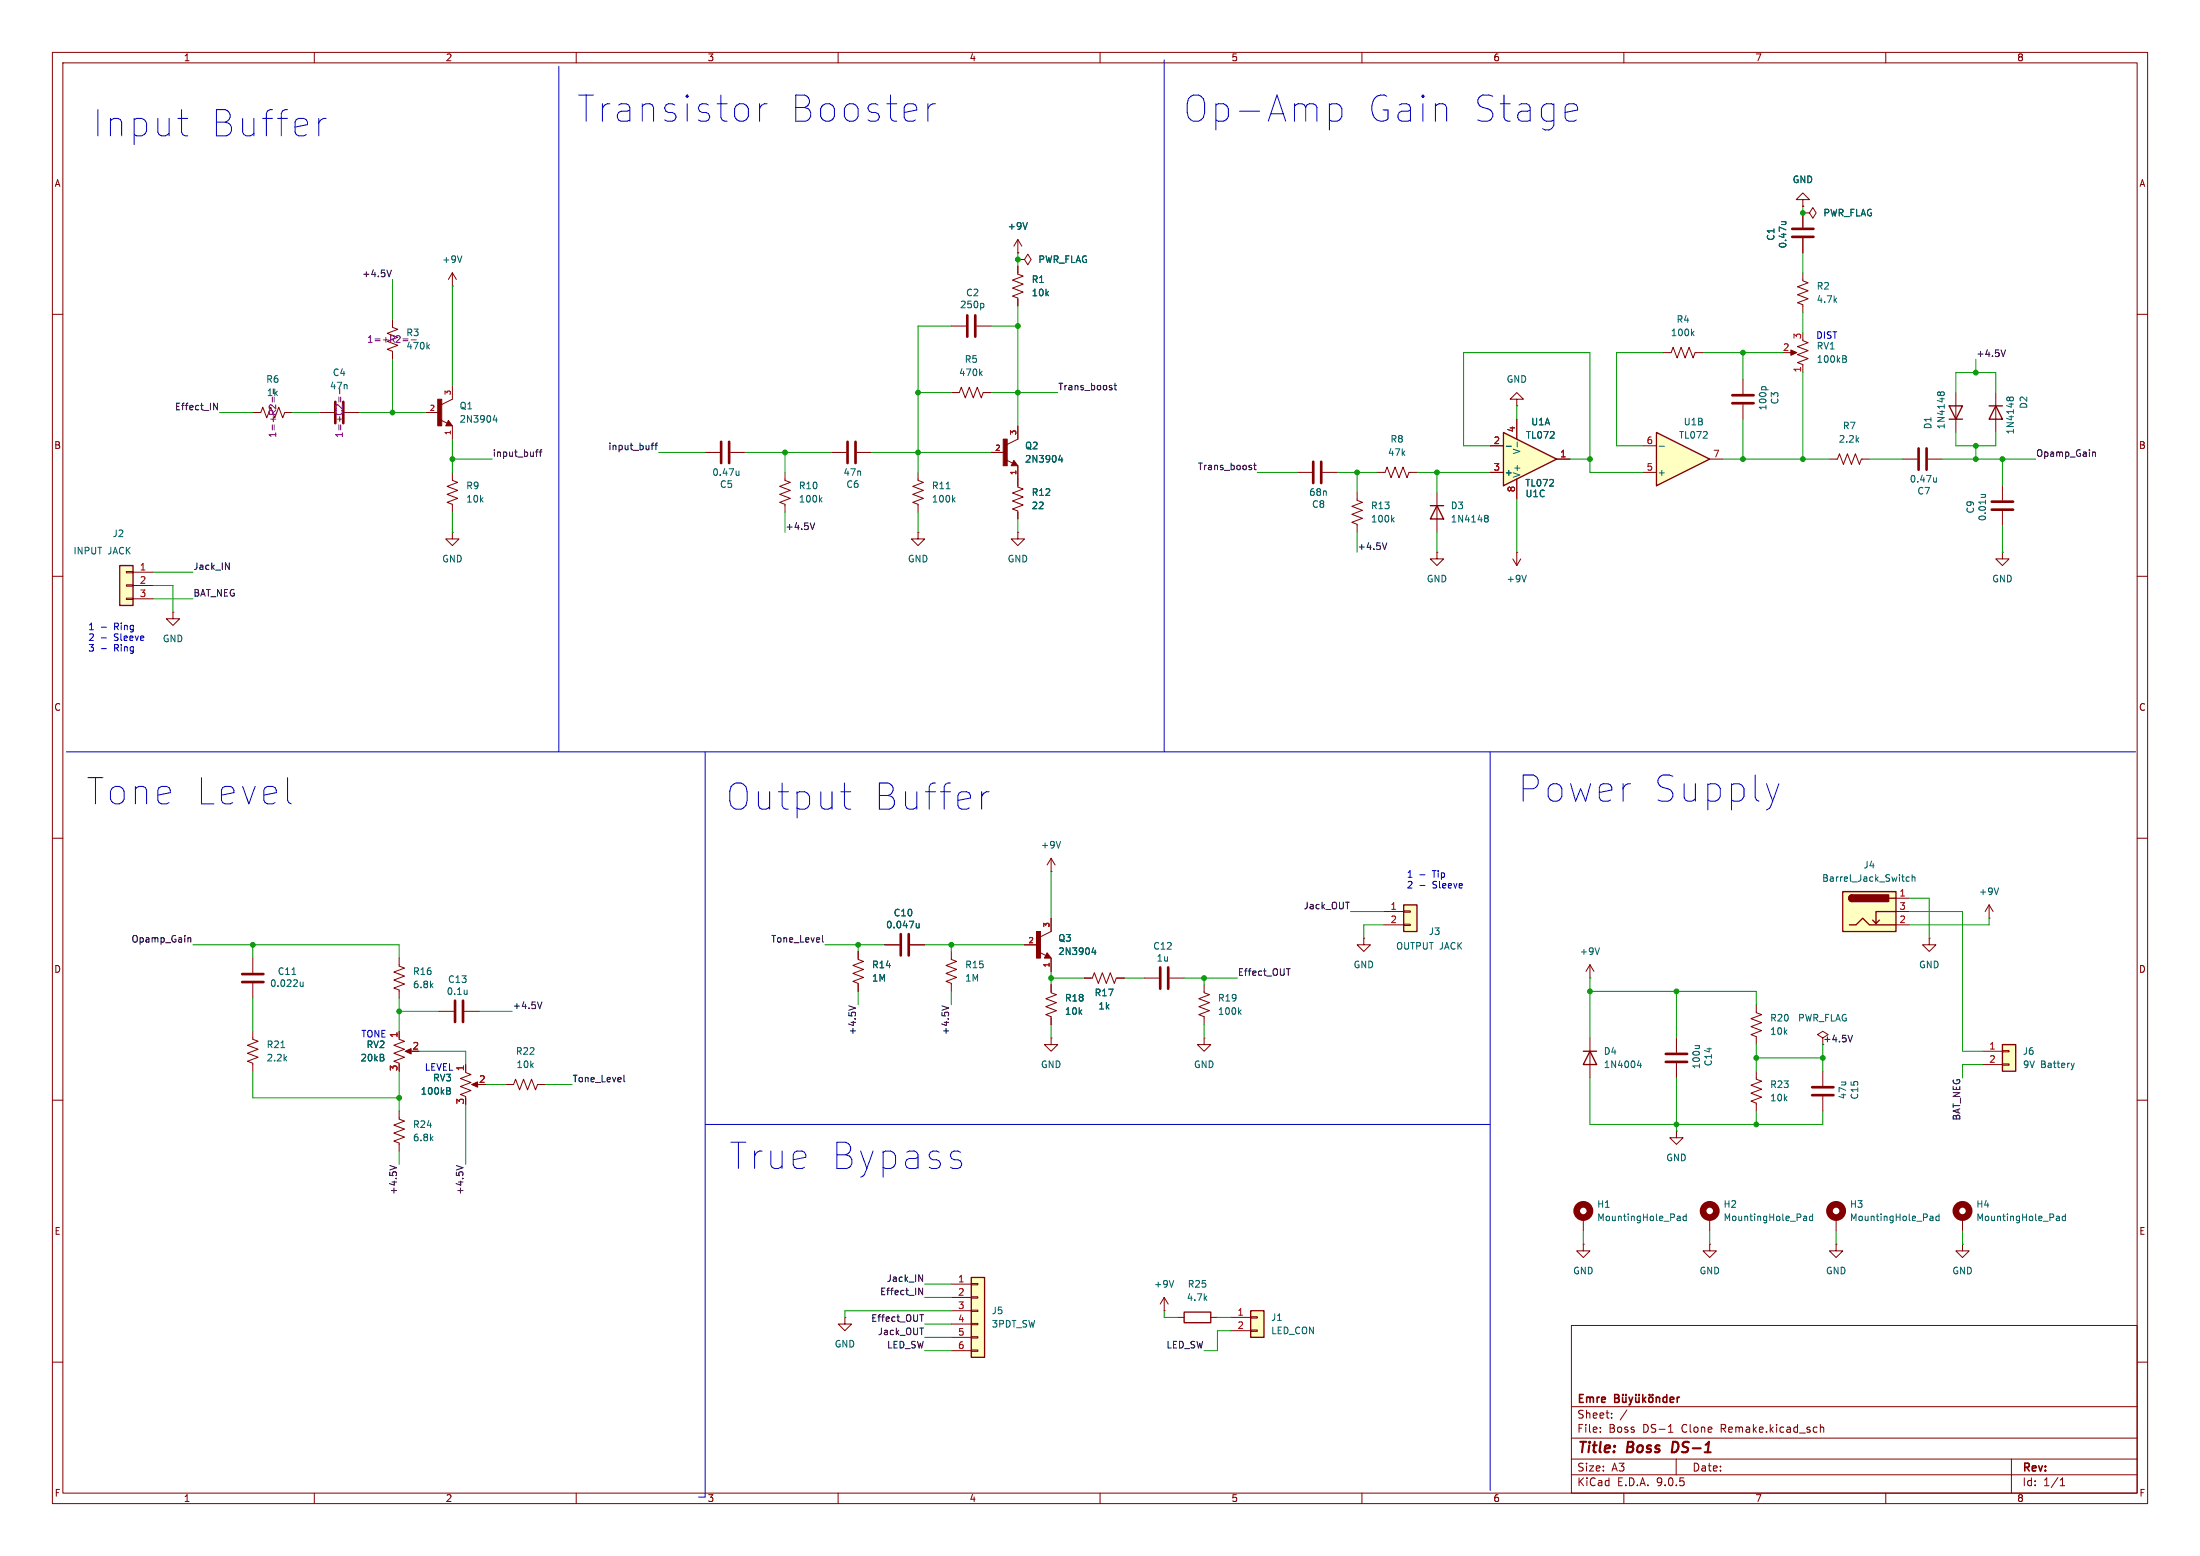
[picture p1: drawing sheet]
<svg xmlns="http://www.w3.org/2000/svg" width="420mm" height="297mm" viewBox="0 0 420 297" stroke-linecap="round" stroke-linejoin="round" font-family="sans-serif">
<g fill="none" stroke="#840000" stroke-width=".19">
<path d="M10 10h400v277h-400zM12 12h396v273h-396zM60 10v2M110 10v2M160 10v2M210 10v2M260 10v2M310 10v2M360 10v2M344.2 38.1h1.2l-1.2-1.3-1.3 1.3h1.3v1.3M344.2 39.4h.1M344.2 40.6h1.2l.7-1 .6 1-.6 1.1-.7-1.1"/>
<path d="M344.2 40.6h.1M10 60h2M181.6 62.2h2.8M186.4 62.2h2.8M373.4 74.9v7.7M381 74.9v7.7M408 60h2M363.2 87.6h2.8M368 87.6h2.8M382.3 92.7v2.8M382.3 97.5v2.8M10 110h2"/>
<path d="M408 110h2M10 160h2M408 160h2M10 210h2M408 210h2M300 253h108v32h-108zM10 260h2M300 278.5h108M300 274.5h108M300 268.5h108M305.5 273.2v.2M305.5 272.5v.1"/>
<path d="M307.7 270.5v.2M307.7 269.8v.1M310.6 269.1l-1.3 1.9M318.5 273.4h.9M318.7 272.2l.2-.3v1.5M320 278.5v3M347.5 271.9v1.5M347.5 272.5l.2-.1 .4 .1 .1 .9M384 278.5v6.5M408 260h2M60 285v2M110 285v2"/>
<path d="M160 285v2M210 285v2M260 285v2M300 281.5h108M310 285v2M360 285v2M393.3 283.6h.9M393.3 282.5l.4-.4v1.5"/>
</g>
<path d="M319.4 275.2l-.3 2h.5" fill="none" stroke="#840000" stroke-width=".4"/>
<g fill="none" stroke="#840000" stroke-width=".3">
<path d="M308.3 266.2h.5l.2 .1v.3l-.2 .3a.4 .4 0 0 1 .3 .4 .4 .4 0 0 1-.3 .4h-.5zM308.3 266.9h.5M309.8 266.7v.9l.4 .1 .2-.2M309.8 266.2v.1M310.4 266.2v.1M310.4 266.7v1M311 266.7l.3 1M311.3 267.7l-.3 .5M311.7 266.7l-.4 1M312.3 266.7v.9l.4 .1 .2-.2M312.3 266.2v.1M312.9 266.2v.1"/>
<path d="M312.9 266.7v1M313.6 266.2v1.5M313.8 267.1l.4 .6M314.2 266.7l-.6 .6M314.8 266.8l.2-.1 .5 .1v.6l-.1 .2-.4 .1-.2-.2zM314.9 266.2v.1M315.5 266.2v.1M316.2 266.8l.2-.1 .4 .1v.9M316.2 266.7v1M318.2 266.8l-.4-.1-.3 .3 .1 .6h.6M318.2 266.2v1.5M318.8 267.2l.7-.2v-.2l-.5-.1-.2 .2 .1 .7h.6"/>
<path d="M320.2 266.7v1M320.6 266.7l-.3 .1-.1 .2"/>
</g>
<path d="M184.7 60.2v4.1M186.2 60.2v4.1M366.3 85.6v4.1M367.8 85.6v4.1M380.2 95.8h4.1M380.2 97.3h4.1" fill="none" stroke="#840000" stroke-width=".51"/>
<g fill="none" stroke="#006464" stroke-width=".19">
<path d="M187.6 57.9l.2 .2v.4l-.2 .2M370.4 75.3v.1M370.4 75l-.2-.2-.2 .1-.1 .1 .1 .4M370.4 75l.3-.2 .3 .1 .2 .1-.1 .4M370.4 75v.3M370.4 75.3l.1 .1M383.6 76.3v.1M383.6 76l-.2-.2-.2 .1-.1 .1 .1 .4M383.6 76l.3-.2 .4 .1 .1 .1-.1 .4M383.6 76v.3M383.6 76.3l.1 .1M369.7 91.2v.8"/>
<path d="M369.7 91.9l-.4 .1M378.2 94.4h.8M378.9 94.4l.1 .3"/>
</g>
<path d="M372.1 77.5h2.5l-1.2 2.5zM379.7 77.5h2.6M381 77.5l1.3 2.5h-2.6zM372.1 80h2.5" fill="none" stroke="#840000" stroke-width=".25"/>
<path d="M351.8 170.2h10.1v7.6h-10.1z" fill="#ffffc2"/>
<path d="M351.8 170.2h10.1v7.6h-10.1zM353.1 176.5h1.2l1.3-1.2 1.3 1.2h5M353.6 170.8a.64 .64 0 0 0-.7 .7 .64 .64 0 0 0 .7 .6M358.8 175.6l-.7 .7M360.7 171.5h1.2M361.9 174h-3.8v2.3l-.6-.7M302.3 200.7h2.5M303.5 200.7l1.3 2.5h-2.5z" fill="none" stroke="#840000" stroke-width=".25"/>
<g fill="#840000" stroke="#840000" stroke-width=".25">
<path d="M353.1 171l.5-.2v1.3a.64 .64 0 0 1-.6-.4 .64 .64 0 0 1 .1-.7z"/>
<path d="M353.6 170.8h7v1.3h-7z"/>
</g>
<g fill="none" stroke="#840000" stroke-width=".19">
<path d="M361.9 171.5h2.6M361.9 174h2.6M361.9 176.5h2.6M83.8 193h2.8M88.6 193h2.8M303.5 186.7h.1M303.5 184.2l-.7 1.2M303.5 184.2l.8 1.2M303.5 184.2v2.5M303.5 198.1v7.6M320 198.1v2.8M335.3 191.8v1.5l1 .4-2 .7 2 .8-2 .8 2 .7-2 .8 1 .4v1.5"/>
<path d="M88.9 204.7l1 .4-2 .8 2 .7-2 .8 2 .8-2 .7 1 .4v.3M88.9 203.2v1.3M90.4 207h1M320 215.9v1.3h1.3l-1.3 1.2-1.2-1.2h1.2M320 215.9h.1M320 202.9v2.8M335.3 204.5v1.5l1 .4-2 .7 2 .8-2 .8 2 .7-2 .8 1 .4v1.5M302.3 237.5v1.3h1.2l-1.2 1.2-1.3-1.2h1.3M302.3 237.5h.1M302.3 232.4v2.5M374.6 237.5v1.3h1.3l-1.3 1.2-1.2-1.2h1.2M374.6 237.5h.1"/>
</g>
<g fill="none" stroke="#006464" stroke-width=".19">
<path d="M364.5 167.4h-.4l-.2 .2 .1 .6h.5M365 167.5l.2-.1h.3l.1 .8M365 166.9v1.3M89.2 189v.8M89.2 189.7h-.1M305.3 180.9l-.4 1.3M323.6 199.6h.8M324.3 199.6l.1 .2M85.7 207.6l.2 .2-.2 .4 .3 .2-.1 .3-.1 .2M312.9 202.4l-.3 1h.8M313.2 202.9v.9M320.3 232.1l.5 .2v.7"/>
<path d="M320.8 232.9l-.5 .1M320.8 232.4l-.5 .1M321.9 232.2l-.4-.1-.2 .3 .1 .5h.5M321.9 231.7v1.3"/>
</g>
<circle cx="302.3" cy="231.1" r="1.27" fill="none" stroke="#840000" stroke-width="1.3"/>
<path d="M86.9 191v4.1M88.4 191v4.1M318 202.7h4.1M318 201.2h4.1" fill="none" stroke="#840000" stroke-width=".51"/>
<path d="M90 207l1.2-.5v1z" fill="#840000" stroke="#840000" stroke-width=".19"/>
<path d="M382.3 199.4h2.5v5.1h-2.5z" fill="#ffffc2"/>
<path d="M382.3 199.4h2.5v5.1h-2.5z" fill="none" stroke="#840000" stroke-width=".25"/>
<g fill="none" stroke="#840000" stroke-width=".19">
<path d="M289.6 76.2h1.2l-1.2-1.3-1.3 1.3h1.3v1.3M289.6 77.5h.1M262.9 90.2h1.5l.4-1 .8 2 .7-2 .8 2 .7-2 .8 2 .4-1h1.5M289.6 80v3.8M289.6 91.4v3.9M368.3 179.1v1.2h1.3l-1.3 1.3-1.3-1.3h1.3M368.3 179.1h.1M379.7 175.3h.1M379.7 172.7l-.7 1.3M379.7 172.7l.8 1.3M379.7 172.7v2.6M48.3 196.9v1.5l1 .4-2.1 .7 2.1 .8-2.1 .7 2.1 .8-2.1 .8 1.1 .3v1.6"/>
<path d="M48.3 182.9v2.8M48.3 187.7v2.8M76.2 198.4l1 .4-2 .7 2 .8-2 .7 2 .8-2 .8 1 .3v.3M76.2 182.9v1.5l1 .4-2 .7 2 .8-2 .8 2 .7-2 .8 1 .4v1.5M76.2 196.9v1.2M348 198.1l1-.6-1-.6-1 .6 1 .6v1.3M76.2 212.1v1.5l1 .4-2 .8 2 .7-2 .8 2 .7-2 .8 1 .4v1.5M77.7 200.7h1M96.5 207h1.5l.4-1 .8 2 .7-2 .8 2 .8-2 .7 2 .4-1h1.5M348 204.5v2.8M348 209.3v2.8M378.5 200.7h3.8"/>
<path d="M378.5 203.2h3.8M382.3 200.5h1.2v.3h-1.2zM382.3 203.1h1.2v.2h-1.2zM326.4 237.5v1.3h1.3l-1.3 1.2-1.3-1.2h1.3M326.4 237.5h.1M326.4 232.4v2.5M350.5 237.5v1.3h1.3l-1.3 1.2-1.3-1.2h1.3M350.5 237.5h.1M350.5 232.4v2.5M374.6 232.4v2.5"/>
</g>
<g fill="none" stroke="#006464" stroke-width=".19">
<path d="M289.7 84.3v1M381.5 169.5l-.4 1.3M53.6 200h.8M55.7 186h.8M57.9 187.4v.9M57.9 188.2l-.2 .1-.3-.1M396 202.9l-.3 .9M344.5 232.1l.4 .2v.7M344.9 232.9l-.4 .1M344.9 232.4l-.4 .1M346 232.2l-.3-.1-.3 .3 .2 .5h.4M346 231.7v1.3"/>
<path d="M368.6 232.1l.4 .2v.7M369 232.9l-.4 .1M369 232.4l-.4 .1M370.2 232.2l-.4-.1-.2 .3 .1 .5h.5M370.2 231.7v1.3M392.7 232.1l.4 .2v.7M393.1 232.9l-.4 .1M393.1 232.4l-.4 .1M394.3 232.2l-.4-.1-.2 .3 .1 .5h.5M394.3 231.7v1.3"/>
</g>
<g fill="none" stroke="#840000" stroke-width="1.3">
<circle cx="326.4" cy="231.1" r="1.27"/>
<circle cx="350.5" cy="231.1" r="1.27"/>
<circle cx="374.7" cy="231.1" r="1.27"/>
</g>
<path d="M46.2 187.5h4.1M46.2 185.9h4.1M345.9 209h4.1M345.9 207.5h4.1" fill="none" stroke="#840000" stroke-width=".51"/>
<path d="M77.3 200.7l1.2-.5v1z" fill="#840000" stroke="#840000" stroke-width=".19"/>
<path d="M287 82.6l10.2 5-10.2 5.1z" fill="#ffffc2"/>
<path d="M287 82.6l10.2 5-10.2 5.1z" fill="none" stroke="#840000" stroke-width=".25"/>
<path d="M247.6 90.2h2.8M252.5 90.2h2.8M284.5 90.2h2.5M284.5 85.1h2.5M297.2 87.6h2.5" fill="none" stroke="#840000" stroke-width=".19"/>
<path d="M287.5 85.2h1" fill="none" stroke="#006464" stroke-width=".19"/>
<path d="M250.7 88.1v4.1M252.2 88.1v4.1" fill="none" stroke="#840000" stroke-width=".51"/>
<path d="M316.2 82.6l10.2 5-10.2 5.1z" fill="#ffffc2"/>
<path d="M273 96.5h2.6M274.3 96.5l1.3 2.6h-2.6zM316.2 82.6l10.2 5-10.2 5.1z" fill="none" stroke="#840000" stroke-width=".25"/>
<g fill="none" stroke="#840000" stroke-width=".19">
<path d="M86.4 54.6h.1M86.4 52.1v2.5M86.4 52.1l-.8 1.2M86.4 52.1l.7 1.2M74.9 65.5l1 .4-2 .8 1 .4v1.5M74.9 61v1.5l1 .4-2 .7 1 .4M81.3 78.7h2.5M86.4 73.7v2.5l-2.1 1M84.1 80.2l1.3 .6M86.4 90.2v1.5l1 .4-2.1 .7 2.1 .8-2.1 .8 2.1 .7-2.1 .8 1.1 .4v1.5M86.4 81.3v2.5M259.1 94v1.5l1 .4-2 .7 2 .8-2 .8 2 .7-2 .8 1 .4v1.5"/>
<path d="M274.3 94v7.6M313.7 90.2h2.5M313.7 85.1h2.5M326.4 87.6h2.5M33 116.8v1.3h1.3l-1.3 1.3-1.3-1.3h1.3M33 116.8h.1M86.4 101.6v1.3h1.2l-1.2 1.2-1.3-1.2h1.3M86.4 101.6h.1M274.3 105.4v1.3h1.3l-1.3 1.3-1.3-1.3h1.3M274.3 105.4h.1M288.8 106.7l.8 1.3M289.6 105.4h.1"/>
<path d="M289.6 105.4v2.6M290.3 106.7l-.7 1.3M200.7 166.4h.1M200.7 163.8v2.6M200.7 175.3v2.5l-2.1 1M200.7 163.8l-.8 1.3M200.7 163.8l.7 1.3M260.3 179.1v1.2h1.3l-1.3 1.3-1.2-1.3h1.2M260.3 179.1h.1M195.6 180.3h2.5M198.4 181.8l1.3 .6M200.7 198.1v1.3h1.2l-1.2 1.3-1.3-1.3h1.3"/>
<path d="M200.7 198.1h.1M200.7 188v1.5l1 .4-2.1 .7 2.1 .8-2.1 .8 2.1 .7-2.1 .8 1.1 .4v1.5M200.7 182.9v2.5M207 186.7h1.5l.4-1 .8 2 .7-2 .8 2 .8-2 .7 2 .4-1h1.5M218.4 186.7h2.8M223.3 186.7h2.8M229.9 188v1.5l1 .4-2 .7 2 .8-2 .8 2 .7-2 .8 1 .4v1.5M229.9 198.1v1.3h1.2l-1.2 1.3-1.3-1.3h1.3M229.9 198.1h.1"/>
</g>
<g fill="none" stroke="#006464" stroke-width=".19">
<path d="M88.2 48.8l-.4 1.3M81.6 66.1l.4 .5M82 65.8l-.5 .5M94.5 79.3l-.3 .9h.7M94.8 79.7v.9M265.8 99.2l.3 .4M266.1 98.8l-.4 .5M283.5 98.9h.1M283.5 98.4h.4l.1 .1 .1 .2-.2 .2M283.6 98.9h.3M283.6 98.9l-.1 .1M283.9 98.9l.2 .3-.1 .3-.1 .1h-.4"/>
<path d="M316.8 85.2h.9M291.4 109.8l-.4 1.3M202.5 160.6l-.4 1.3M208.8 180.9l-.3 .9h.7M209.1 181.3v.9M236.6 193.1l.3 .5M236.9 192.8l-.4 .5"/>
</g>
<g fill="#840000" stroke="#840000" stroke-width=".19">
<path d="M197.9 177.8h.7v5.1h-.7z"/>
<path d="M199.9 181.9l.8 1h-1.3z"/>
<path d="M83.6 76.2h.7v5.1h-.7z"/>
<path d="M85.6 80.3l.8 1h-1.3z"/>
</g>
<path d="M221.5 184.7v4M223 184.7v4" fill="none" stroke="#840000" stroke-width=".51"/>
<path d="M268 172.7h2.5v5.1h-2.5z" fill="#ffffc2"/>
<path d="M268 172.7h2.5v5.1h-2.5z" fill="none" stroke="#840000" stroke-width=".25"/>
<path d="M341.6 67.3h1M344.2 65l1 .4-2 .8 2 .7-2 .8 2 .8-2 .7 1 .4v1.5M349.2 87.6h1.6l.4-1 .7 2 .8-2 .7 2 .8-2 .8 2 .3-1h1.6M264.2 174h3.8M264.2 176.5h3.8M268 173.9h1.2v.2h-1.2zM268 176.4h1.2v.3h-1.2z" fill="none" stroke="#840000" stroke-width=".19"/>
<path d="M341.9 66.8l1.1 .5-1.1 .5z" fill="#840000" stroke="#840000" stroke-width=".19"/>
<path d="M352.2 67.9l.2 .2-.2 .4 .3 .2-.1 .3-.1 .2" fill="none" stroke="#006464" stroke-width=".19"/>
<path d="M22.9 108h2.5v7.6h-2.5z" fill="#ffffc2"/>
<path d="M22.9 108h2.5v7.6h-2.5z" fill="none" stroke="#840000" stroke-width=".25"/>
<g fill="none" stroke="#840000" stroke-width=".19">
<path d="M344.2 52.1v1.5l1 .4-2 .7 2 .8-2 .8 2 .7-2 .8 1 .4v1.5M344.2 40.6v2.8M344.2 45.5v2.8M48.3 78.7h1.5l.4-1 .7 2.1 .4-1.1M52.8 78.7l.4-1 .8 2.1 .4-1.1h1.5M61 78.7h2.8M65.8 78.7h2.8M317.5 67.3h1.5l.4-1 .8 2 .7-2 .8 2 .8-2 .7 2 .4-1h1.5M332.7 72.4v2.8M332.7 77.2v2.8M24.1 109.1h1.3v.2h-1.3zM24.1 111.6h1.3v.3h-1.3z"/>
<path d="M24.1 114.2h1.3v.2h-1.3zM25.4 109.2h3.8M25.4 111.8h3.8M25.4 114.3h3.8M382.3 105.4v1.3h1.2l-1.2 1.3-1.3-1.3h1.3M382.3 105.4h.1"/>
</g>
<path d="M340.1 42.3h.8M340.8 42.3l.1 .4M323 63.6l.4 .5M323.4 63.2l-.5 .5M336.3 74l.2-.2h.4l.2 .2" fill="none" stroke="#006464" stroke-width=".19"/>
<path d="M342.1 43.7h4.1M342.1 45.2h4.1M64 76.7v4.1M65.5 76.7v4.1M330.7 77h4.1M330.7 75.4h4.1" fill="none" stroke="#840000" stroke-width=".51"/>
<path d="M64.9 74.2v1" fill="none" stroke="#840084" stroke-width=".19"/>
<path d="M238.8 250.2h2.5v5.1h-2.5z" fill="#ffffc2"/>
<path d="M226.1 250.4h5v2.1h-5zM238.8 250.2h2.5v5.1h-2.5z" fill="none" stroke="#840000" stroke-width=".25"/>
<path d="M163.8 181.6v1.5l1 .4-2 .8 2 .7-2 .8 2 .8-2 .7 1 .4v1.5M168.9 180.3h2.8M173.7 180.3h2.8M181.6 181.6v1.5l1 .4-2 .8 2 .7-2 .8 2 .8-2 .7 1 .4v1.5M224.8 251.5h1.3M231.1 251.5h1.3M234.9 251.5h3.9M234.9 254h3.9M238.8 251.3h1.2v.3h-1.2zM238.8 253.9h1.2v.2h-1.2z" fill="none" stroke="#840000" stroke-width=".19"/>
<path d="M172 178.3v4.1M173.5 178.3v4.1" fill="none" stroke="#840000" stroke-width=".51"/>
<path d="M175.5 176.3v.8M175.5 177l-.2 .1-.3-.1" fill="none" stroke="#006464" stroke-width=".19"/>
<path d="M185.4 243.8h2.6v15.3h-2.6z" fill="#ffffc2"/>
<path d="M185.4 243.8h2.6v15.3h-2.6z" fill="none" stroke="#840000" stroke-width=".25"/>
<g fill="none" stroke="#840000" stroke-width=".19">
<path d="M344.2 39.4h.1M194.3 48.3h.1M194.3 49.5h1.3l.6-1 .6 1-.6 1-.6-1M194.3 49.5h.1M194.3 50.8v1.5l1 .4-2 .8 2 .7-2 .8 2 .8-2 .7 1 .4v1.5M194.3 45.7v2.6M194.3 45.7l-.8 1.3M194.3 45.7l.8 1.3M344.2 40.6h.1M344.2 40.6v2.8M344.2 45.5v2.8M181.6 74.9h1.5l.4-1 .8 2 .7-2 .8 2 .8-2 .7 2 .4-1h1.5"/>
<path d="M134.6 86.4h2.8M139.4 86.4h2.8M149.9 90.2v1.5l1 .4-2.1 .7 2.1 .8-2.1 .8 2.1 .7-2.1 .8 1.1 .4v1.5M158.7 86.4h2.8M163.6 86.4h2.8M175.3 90.2v1.5l1 .4-2.1 .7 2.1 .8-2.1 .8 2.1 .7-2.1 .8 1.1 .4v1.5M189.2 86.4h2.6M192.1 87.8l1.2 .6M194.3 88.9v4.1l1 .3-2 .8 2 .8-2 .7 2 .8-2 .8 1 .3v1.6M194.3 81.3v2.5l-2 1M284.5 90.2h2.5M284.5 85.1h2.5"/>
<path d="M289.6 80v3.8M289.6 91.4v3.9M297.2 87.6h2.5M175.3 101.6v1.3h1.2l-1.2 1.2-1.3-1.2h1.3M175.3 101.6h.1M194.3 101.6v1.3h1.3l-1.3 1.2-1.3-1.2h1.3M194.3 101.6h.1M200.7 175.3v2.5M76.2 196.9v1.2M163.8 181.6v1.3M163.8 188v1.2M168.9 180.3h2.8"/>
<path d="M173.7 180.3h2.8M195.6 180.3h2.5M200.7 182.9v2.5M200.7 188v1.2M200.7 194.3v1.3M207 186.7h1.3M213.4 186.7h1.2M88.9 203.2v1.3M161.3 251.5v1.2h1.3l-1.3 1.3-1.3-1.3h1.3M161.3 251.5h.1M181.6 245.1h3.8M181.6 247.6h3.8"/>
<path d="M181.6 250.2h3.8M181.6 252.7h3.8M181.6 255.3h3.8M181.6 257.8h3.8M185.4 245h1.3v.2h-1.3zM185.4 247.5h1.3v.3h-1.3zM185.4 250.1h1.3v.2h-1.3zM185.4 252.6h1.3v.3h-1.3zM185.4 255.1h1.3v.3h-1.3zM185.4 257.7h1.3v.2h-1.3zM222.2 250.2h.1M222.2 247.6l-.7 1.3"/>
<path d="M222.2 247.6l.8 1.3M222.2 247.6v2.6"/>
</g>
<g fill="none" stroke="#006464" stroke-width=".19">
<path d="M196.1 42.5l-.4 1.3M340.1 42.3h.8M340.8 42.3l.1 .4M187.1 71.2l.4 .5M187.5 70.9l-.5 .4M141.1 89.9v.8M141.1 90.6l-.4 .1M156.6 95.3l.3 .5M156.9 95l-.5 .5M180.6 93.3h.8M182 95.3l.3 .5M182.3 95l-.5 .5"/>
<path d="M202.4 86.9l-.3 .9h.8M202.7 87.4v.8M287.5 85.2h1M289.7 84.3v1M175.5 176.3v.8M175.5 177l-.2 .1-.3-.1M208.8 180.9l-.3 .9h.7M209.1 181.3v.9M85.7 207.6l.2 .2-.2 .4 .3 .2-.1 .3-.1 .2M224.1 244.4l-.5 1.3"/>
</g>
<path d="M137.7 84.3v4.1M139.2 84.3v4.1M161.8 84.3v4.1M163.3 84.3v4.1" fill="none" stroke="#840000" stroke-width=".51"/>
<g fill="#840000" stroke="#840000" stroke-width=".19">
<path d="M191.5 83.8h.8v5.1h-.8z"/>
<path d="M193.5 87.9l.8 1h-1.3z"/>
</g>
<g fill="none" stroke="#0f0f0f" stroke-width=".19">
<path d="M74.7 51.6l-.4 1.2M40.8 77l.7 1.2v-1.2M212.7 73.6h.5M212.9 73.1v1.1l.3 .2M382.9 66.8l-.5 1.3M102.2 86.3h.5M102.7 85.8l-.3 .2v1.1M103 86.3h.5M103.5 85.8l-.3 .2v1.1M124.3 85h.5M124.8 84.6l-.3 .2v1M125 85h.5"/>
<path d="M125.5 84.6l-.3 .2v1M155.5 99.8l-.4 1.3M239.3 88.8h.5M239.5 88.4v1.1l.3 .2M399.5 86.3h.5v.8M43 107.4l.8 1.3v-1.3M264.7 103.6l-.4 1.3M35.9 179h.5v.8M157 178.6v1l.2 .2M103.5 191.3l-.5 1.2M162 192l1.3 .4M179.8 192l1.3 .4"/>
<path d="M245.6 184.9h.7M353.6 197.6l-.4 1.3M119.1 205.2v1.1l.2 .2M74.4 222.5l1.3 .4M87.1 222.5l1.3 .4M175.4 245.9l.7 1.2v-1.2M175.4 243.3l.7 1.3v-1.3M175.6 250.9h.7"/>
</g>
<g fill="none" stroke="#0000c2" stroke-width=".19">
<path d="M106.7 12.7v130.8M145 19.8v3.3M146.4 19.8a1.28 1.28 0 0 0-1.4 1M177.1 19.8v3.3M178.6 19.8a1.28 1.28 0 0 0-1.5 1M222.2 11.4v132.1M300.5 19.8l.4 .2 .3 .5v.5l-2.4 .5M33.9 22.6h1.9M35.4 25.9h.4M62.3 22.6a1.28 1.28 0 0 0-1.5 1M253.8 20l.5-.2h.9l.5 .2 .5 .8v1.4l-.5 .7-.5 .2h-.9l-.5-.2M300.9 22.9l-.4 .2"/>
<path d="M19.3 119.7h1M19.3 121.8h1M19.3 123.8h1M12.7 143.5h395M134.6 143.5v142.2h-1.3M160.5 151.1h1.9M161.4 154.2l.5 .3h.5M188.8 151.1a1.28 1.28 0 0 0-1.4 1M284.5 143.5v141M339.6 149.6l-1.2 3.3M271.1 167h.9M271.1 169h.9"/>
<path d="M134.6 214.6h149.9M182.9 219.7l.4 .2M182.9 221.4l.4 .2 .3 .5-.3 .7-.4 .2"/>
</g>
<g fill="none" stroke="#009600" stroke-width=".19">
<path d="M344.2 39.4v1.2M74.9 53.3v7.7M86.4 54.6v19.1M194.3 48.3v2.5M194.3 58.4v22.9M344.2 48.3v3.8M344.2 59.7v3.8M41.9 78.7h6.4M55.9 78.7h5.1M68.6 78.7h12.7M74.9 68.6v10.1M175.3 74.9h6.3"/>
<path d="M181.6 62.2h-6.3v28M189.2 62.2h5.1M189.2 74.9h12.7M289.6 77.5v2.5M317.5 67.3h-8.9v17.8h5.1M325.1 67.3h15.3M332.7 67.3v5.1M344.2 71.1v16.5M373.4 74.9v-3.8h7.6v3.8M377.2 68.6v2.5M86.4 87.6h7.6M86.4 83.8v6.4"/>
<path d="M86.4 97.8v3.8M125.7 86.4h8.9M142.2 86.4h16.5M149.9 86.4v3.8M149.9 97.8v3.8M166.4 86.4h22.8M175.3 97.8v3.8M194.3 99.1v2.5M240 90.2h7.6M255.3 90.2h7.6M259.1 90.2v3.8M270.5 90.2h14"/>
<path d="M274.3 90.2v3.8M284.5 85.1h-5.1v-17.8h24.1v22.9h10.2M289.6 95.3v10.1M299.7 87.6h3.8M328.9 87.6h20.3M332.7 80v7.6M356.9 87.6h6.3M370.8 87.6h17.8M373.4 82.6v2.5h7.6v-2.5M377.2 85.1v2.5M382.3 87.6v5.1M29.2 109.2h7.6"/>
<path d="M29.2 111.8h3.8v5M29.2 114.3h7.6M259.1 101.6v3.8M274.3 101.6v3.8M382.3 100.3v5.1M200.7 166.4v8.9M257.8 174h6.4M264.2 176.5h-3.9v2.6M364.5 174h10.1v26.7h3.9M364.5 171.5h3.8v7.6M379.7 175.3v1.2h-15.2M36.8 180.3h39.4v2.6"/>
<path d="M48.3 180.3v2.6M48.3 190.5v6.4M76.2 190.5v6.4M76.2 193h7.6M91.4 193h6.4M157.5 180.3h11.4M163.8 180.3v1.3M163.8 189.2v2.6M176.5 180.3h19.1M181.6 180.3v1.3M181.6 189.2v2.6M200.7 185.4v2.6"/>
<path d="M200.7 195.6v2.5M200.7 186.7h6.3M214.6 186.7h3.8M226.1 186.7h10.1M229.9 186.7v1.3M229.9 195.6v2.5M303.5 186.7v11.4M303.5 189.2h31.8v2.6M320 189.2v8.9M335.3 199.4v5.1M348 199.4v5.1M48.3 204.5v5.1h27.9"/>
<path d="M76.2 204.5v7.6M76.2 219.7v2.5M80 200.7h8.9v2.5M88.9 210.8v11.4M92.7 207h3.8M104.1 207h5.1M303.5 205.7v8.9h44.5v-2.5M320 205.7v10.2M335.3 212.1v2.5M335.3 201.9h12.7M378.5 203.2h-3.9v2.5M302.3 234.9v2.6"/>
<path d="M326.4 234.9v2.6M350.5 234.9v2.6M374.6 234.9v2.6M176.5 252.7h5.1M176.5 255.3h5.1M176.5 257.8h5.1M176.5 247.6h5.1M176.5 245.1h5.1M181.6 250.2h-20.3v1.3M222.2 250.2v1.3h2.6M232.4 251.5h2.5M234.9 254h-2.5v3.8h-2.5"/>
</g>
<g fill="#009600" stroke="#009600" stroke-width=".19">
<circle cx="76.2" cy="193" r=".46"/>
<circle cx="48.3" cy="180.3" r=".46"/>
<circle cx="76.2" cy="209.6" r=".46"/>
<circle cx="86.4" cy="87.6" r=".46"/>
<circle cx="74.9" cy="78.7" r=".46"/>
<circle cx="200.7" cy="186.7" r=".46"/>
<circle cx="181.6" cy="180.3" r=".46"/>
<circle cx="163.8" cy="180.3" r=".46"/>
<circle cx="194.3" cy="49.5" r=".46"/>
<circle cx="175.3" cy="74.9" r=".46"/>
<circle cx="175.3" cy="86.4" r=".46"/>
<circle cx="149.9" cy="86.4" r=".46"/>
<circle cx="194.3" cy="74.9" r=".46"/>
<circle cx="194.3" cy="62.2" r=".46"/>
<circle cx="344.2" cy="40.6" r=".46"/>
<circle cx="332.7" cy="67.3" r=".46"/>
<circle cx="344.2" cy="87.6" r=".46"/>
<circle cx="303.5" cy="189.2" r=".46"/>
<circle cx="335.3" cy="201.9" r=".46"/>
<circle cx="335.3" cy="214.6" r=".46"/>
<circle cx="320" cy="189.2" r=".46"/>
<circle cx="229.9" cy="186.7" r=".46"/>
<circle cx="332.7" cy="87.6" r=".46"/>
<circle cx="303.5" cy="87.6" r=".46"/>
<circle cx="259.1" cy="90.2" r=".46"/>
<circle cx="274.3" cy="90.2" r=".46"/>
<circle cx="348" cy="201.9" r=".46"/>
<circle cx="320" cy="214.6" r=".46"/>
<circle cx="377.2" cy="85.1" r=".46"/>
<circle cx="377.2" cy="87.6" r=".46"/>
<circle cx="377.2" cy="71.1" r=".46"/>
<circle cx="382.3" cy="87.6" r=".46"/>
</g>
<g font-size="7" fill="#0000c2">
<text x="110.3" y="23.6">Transistor</text>
<text x="150.4" y="23.6">Booster</text>
<text x="226" y="23.6">Op-Amp</text>
<text x="260.7" y="23.6">Gain</text>
<text x="280.4" y="23.6">Stage</text>
<text x="17.8" y="26.4">Input</text>
<text x="39.9" y="26.4">Buffer</text>
<text x="16.6" y="153.9">Tone Level</text>
<text x="138.6" y="154.9">Output</text>
<text x="166.4" y="154.9">Buffer</text>
<text x="289.9" y="153.4">Power</text>
<text x="315.3" y="153.4">Supply</text>
<text x="139.3" y="223.5">True Bypass</text>
</g>
<g font-size="2.8" fill="#840000">
<text x="301" y="277.9">Title:</text>
<text x="310.6" y="277.9">Boss</text>
<text x="320" y="277.9">DS-1</text>
</g>
<g font-size="2.1" fill="#840000">
<text x="301" y="268.2">Emre</text>
<text x="301" y="273.7">File:</text>
<text x="301" y="271">Sheet:</text>
<text x="307.1" y="273.7">Boss</text>
<text x="313.7" y="273.7">DS-1</text>
<text x="321.2" y="273.7">Clone</text>
<text x="328.8" y="273.7">Remake.kicad_sch</text>
<text x="301" y="281.1">Size:</text>
<text x="307.6" y="281.1">A3</text>
<text x="323" y="281.1">Date:</text>
<text x="386" y="281.3">Rev:</text>
<text x="301" y="283.9">KiCad</text>
<text x="308.7" y="283.9">E.D.A.</text>
<text x="316.3" y="283.9">9.0.5</text>
<text x="386" y="283.9">Id:</text>
<text x="390.1" y="283.9">1/1</text>
</g>
<g font-size="1.8" fill="#840000">
<text x="35" y="11.9">1</text>
<text x="85" y="11.9">2</text>
<text x="135" y="11.9">3</text>
<text x="185" y="11.9">4</text>
<text x="235" y="11.9">5</text>
<text x="285" y="11.9">6</text>
<text x="335" y="11.9">7</text>
<text x="385" y="11.9">8</text>
<text x="10.3" y="35.9">A</text>
<text x="408.3" y="35.9">A</text>
<text x="10.3" y="85.9">B</text>
<text x="408.2" y="85.9">B</text>
<text x="10.3" y="135.9">C</text>
<text x="408.2" y="135.9">C</text>
<text x="10.3" y="185.9">D</text>
<text x="408.2" y="185.9">D</text>
<text x="10.3" y="235.9">E</text>
<text x="408.3" y="235.9">E</text>
<text x="10.3" y="285.9">F</text>
<text x="35" y="286.9">1</text>
<text x="85" y="286.9">2</text>
<text x="135" y="286.9">3</text>
<text x="185" y="286.9">4</text>
<text x="235" y="286.9">5</text>
<text x="285" y="286.9">6</text>
<text x="335" y="286.9">7</text>
<text x="385" y="286.9">8</text>
<text x="408.3" y="285.9">F</text>
</g>
<g font-size="1.8" fill="#006464">
<text x="342.1" y="35.2">GND</text>
<text x="348" y="41.5">PWR_FLAG</text>
<text x="192.3" y="44">+9V</text>
<text x="338.9" y="46" transform="rotate(-90 338.9 46)">C1</text>
<text x="341.2" y="47.5" transform="rotate(-90 341.2 47.5)">0.47u</text>
<text x="84.3" y="50.4">+9V</text>
<text x="198.1" y="50.4">PWR_FLAG</text>
<text x="183.2" y="59">250p</text>
<text x="184.3" y="56.7">C2</text>
<text x="196.9" y="54.2">R1</text>
<text x="196.9" y="56.7">10k</text>
<text x="346.7" y="55.5">R2</text>
<text x="346.7" y="58">4.7k</text>
<text x="318.9" y="64.4">100k</text>
<text x="320" y="61.8">R4</text>
<text x="63.4" y="72">C4</text>
<text x="183" y="72">470k</text>
<text x="184.1" y="69.4">R5</text>
<text x="346.7" y="66.9">RV1</text>
<text x="346.7" y="69.4">100kB</text>
<text x="50.7" y="73.3">R6</text>
<text x="62.9" y="74.5">47n</text>
<text x="287.5" y="73.3">GND</text>
<text x="339.7" y="77.3" transform="rotate(-90 339.7 77.3)">C3</text>
<text x="87.6" y="78.3">Q1</text>
<text x="87.6" y="80.9">2N3904</text>
<text x="291.2" y="83.9">TL072</text>
<text x="292.2" y="81.4">U1A</text>
<text x="320.4" y="83.9">TL072</text>
<text x="321.3" y="81.4">U1B</text>
<text x="337.4" y="78.4" transform="rotate(-90 337.4 78.4)">100p</text>
<text x="351.7" y="82.1">R7</text>
<text x="368.9" y="82" transform="rotate(-90 368.9 82)">D1</text>
<text x="371.4" y="82" transform="rotate(-90 371.4 82)">1N4148</text>
<text x="384.7" y="83" transform="rotate(-90 384.7 83)">1N4148</text>
<text x="387.2" y="78.1" transform="rotate(-90 387.2 78.1)">D2</text>
<text x="195.6" y="86">Q2</text>
<text x="195.6" y="88.5">2N3904</text>
<text x="264.9" y="87.2">47k</text>
<text x="265.4" y="84.7">R8</text>
<text x="290.4" y="86.8" transform="rotate(-90 290.4 86.8)">V-</text>
<text x="350.9" y="84.7">2.2k</text>
<text x="88.9" y="93.6">R9</text>
<text x="135.9" y="91">0.47u</text>
<text x="137.3" y="93.3">C5</text>
<text x="152.4" y="93.6">R10</text>
<text x="160.9" y="91">47n</text>
<text x="161.5" y="93.3">C6</text>
<text x="177.8" y="93.6">R11</text>
<text x="196.9" y="94.8">R12</text>
<text x="249.8" y="94.8">68n</text>
<text x="287.1" y="91">+</text>
<text x="290.4" y="91.3" transform="rotate(-90 290.4 91.3)">V+</text>
<text x="291.1" y="93.1">TL072</text>
<text x="291.1" y="95.1">U1C</text>
<text x="316.4" y="91">+</text>
<text x="364.5" y="92.3">0.47u</text>
<text x="365.9" y="94.6">C7</text>
<text x="88.9" y="96.1">10k</text>
<text x="152.4" y="96.1">100k</text>
<text x="177.8" y="96.1">100k</text>
<text x="196.9" y="97.4">22</text>
<text x="250.4" y="97.1">C8</text>
<text x="261.6" y="97.4">R13</text>
<text x="261.6" y="99.9">100k</text>
<text x="276.9" y="97.4">D3</text>
<text x="276.9" y="99.9">1N4148</text>
<text x="377" y="98.1" transform="rotate(-90 377 98.1)">C9</text>
<text x="379.3" y="99.6" transform="rotate(-90 379.3 99.6)">0.01u</text>
<text x="13.9" y="106">INPUT</text>
<text x="20.6" y="106">JACK</text>
<text x="21.4" y="102.7">J2</text>
<text x="84.3" y="107.5">GND</text>
<text x="173.2" y="107.5">GND</text>
<text x="192.3" y="107.5">GND</text>
<text x="272.3" y="111.4">GND</text>
<text x="287.5" y="111.4">+9V</text>
<text x="380.2" y="111.4">GND</text>
<text x="31" y="122.8">GND</text>
<text x="198.6" y="162.2">+9V</text>
<text x="355.7" y="166">J4</text>
<text x="347.8" y="168.5">Barrel_Jack_Switch</text>
<text x="377.7" y="171">+9V</text>
<text x="169.1" y="177.4">0.047u</text>
<text x="170.5" y="175.1">C10</text>
<text x="201.9" y="179.9">Q3</text>
<text x="272.7" y="178.7">J3</text>
<text x="166.4" y="185">R14</text>
<text x="184.2" y="185">R15</text>
<text x="201.9" y="182.5">2N3904</text>
<text x="220" y="181.5">C12</text>
<text x="220.7" y="183.7">1u</text>
<text x="258.3" y="185">GND</text>
<text x="266.4" y="181.5">OUTPUT JACK</text>
<text x="301.5" y="182.5">+9V</text>
<text x="366.3" y="185">GND</text>
<text x="51.5" y="188.6">0.022u</text>
<text x="52.9" y="186.3">C11</text>
<text x="78.7" y="188.8">6.8k</text>
<text x="78.7" y="186.3">R16</text>
<text x="85.2" y="190.1">0.1u</text>
<text x="85.4" y="187.8">C13</text>
<text x="166.4" y="187.6">1M</text>
<text x="184.2" y="187.6">1M</text>
<text x="203.2" y="191.4">R18</text>
<text x="208.9" y="190.3">R17</text>
<text x="232.4" y="191.4">R19</text>
<text x="203.2" y="193.9">10k</text>
<text x="209.6" y="192.9">1k</text>
<text x="232.4" y="193.9">100k</text>
<text x="337.8" y="197.7">10k</text>
<text x="337.8" y="195.2">R20</text>
<text x="343.2" y="195.2">PWR_FLAG</text>
<text x="50.8" y="202.8">2.2k</text>
<text x="50.8" y="200.3">R21</text>
<text x="68.7" y="202.8">20kB</text>
<text x="69.9" y="200.3">RV2</text>
<text x="98.4" y="201.5">R22</text>
<text x="306.1" y="201.5">D4</text>
<text x="327" y="203.6" transform="rotate(-90 327 203.6)">C14</text>
<text x="386.1" y="201.5">J6</text>
<text x="80.2" y="209.1">100kB</text>
<text x="82.6" y="206.6">RV3</text>
<text x="98.5" y="204.1">10k</text>
<text x="198.6" y="204.1">GND</text>
<text x="227.8" y="204.1">GND</text>
<text x="306.1" y="204.1">1N4004</text>
<text x="324.7" y="204.2" transform="rotate(-90 324.7 204.2)">100u</text>
<text x="337.8" y="207.9">R23</text>
<text x="352.7" y="209.9" transform="rotate(-90 352.7 209.9)">47u</text>
<text x="354.9" y="210" transform="rotate(-90 354.9 210)">C15</text>
<text x="386.1" y="204.1">9V</text>
<text x="389.6" y="204.1">Battery</text>
<text x="78.7" y="215.5">R24</text>
<text x="337.8" y="210.4">10k</text>
<text x="78.7" y="218">6.8k</text>
<text x="318" y="221.8">GND</text>
<text x="304.8" y="230.7">H1</text>
<text x="304.8" y="233.3">MountingHole_Pad</text>
<text x="328.9" y="230.7">H2</text>
<text x="328.9" y="233.3">MountingHole_Pad</text>
<text x="353.1" y="230.7">H3</text>
<text x="353.1" y="233.3">MountingHole_Pad</text>
<text x="377.2" y="230.7">H4</text>
<text x="377.2" y="233.3">MountingHole_Pad</text>
<text x="220.2" y="246">+9V</text>
<text x="226.7" y="246">R25</text>
<text x="300.2" y="243.4">GND</text>
<text x="324.4" y="243.4">GND</text>
<text x="348.5" y="243.4">GND</text>
<text x="372.6" y="243.4">GND</text>
<text x="189.2" y="251.1">J5</text>
<text x="226.5" y="248.5">4.7k</text>
<text x="159.3" y="257.4">GND</text>
<text x="189.2" y="253.6">3PDT_SW</text>
<text x="242.6" y="252.3">J1</text>
<text x="242.6" y="254.9">LED_CON</text>
</g>
<g font-size="1.8" fill="#0f0f0f">
<text x="69" y="53">+4.5V</text>
<text x="377.2" y="68.2">+4.5V</text>
<text x="201.9" y="74.6">Trans_boost</text>
<text x="33.3" y="78.4">Effect_IN</text>
<text x="94" y="87.3">input_buff</text>
<text x="116" y="86">input_buff</text>
<text x="228.6" y="89.8">Trans_boost</text>
<text x="388.6" y="87.3">Opamp_Gain</text>
<text x="149.9" y="101.3">+4.5V</text>
<text x="259.1" y="105.1">+4.5V</text>
<text x="36.8" y="114">BAT_NEG</text>
<text x="36.8" y="108.9">Jack_IN</text>
<text x="248.8" y="173.6">Jack_OUT</text>
<text x="25" y="180">Opamp_Gain</text>
<text x="147.1" y="180">Tone_Level</text>
<text x="236.2" y="186.3">Effect_OUT</text>
<text x="97.8" y="192.7">+4.5V</text>
<text x="163.5" y="197.7" transform="rotate(-90 163.5 197.7)">+4.5V</text>
<text x="181.3" y="197.7" transform="rotate(-90 181.3 197.7)">+4.5V</text>
<text x="348" y="199">+4.5V</text>
<text x="109.2" y="206.7">Tone_Level</text>
<text x="374.3" y="214" transform="rotate(-90 374.3 214)">BAT_NEG</text>
<text x="75.9" y="228.1" transform="rotate(-90 75.9 228.1)">+4.5V</text>
<text x="88.6" y="228.1" transform="rotate(-90 88.6 228.1)">+4.5V</text>
<text x="169.2" y="244.8">Jack_IN</text>
<text x="167.9" y="247.3">Effect_IN</text>
<text x="166.2" y="252.4">Effect_OUT</text>
<text x="167.5" y="254.9">Jack_OUT</text>
<text x="169.3" y="257.5">LED_SW</text>
<text x="222.6" y="257.5">LED_SW</text>
</g>
<g font-size="1.8" fill="#840084">
<text x="70" y="65.6">1=+ R2=-</text>
<text x="77.5" y="64.4">R3</text>
<text x="77.5" y="66.9">470k</text>
<text x="50.8" y="75.8">1k</text>
<text x="52.9" y="83.7" transform="rotate(-90 52.9 83.7)">1=+ R2=-</text>
<text x="65.6" y="83.7" transform="rotate(-90 65.6 83.7)">1=+ C2=-</text>
</g>
<g font-size="1.8" fill="#a90000">
<text x="343.9" y="64.8" transform="rotate(-90 343.9 64.8)">3</text>
<text x="340.3" y="67.1">2</text>
<text x="343.9" y="71.2" transform="rotate(-90 343.9 71.2)">1</text>
<text x="289.3" y="82.6" transform="rotate(-90 289.3 82.6)">4</text>
<text x="285" y="89.9">3</text>
<text x="285" y="84.8">2</text>
<text x="297.7" y="87.4">1</text>
<text x="314.3" y="89.9">5</text>
<text x="314.3" y="84.8">6</text>
<text x="327" y="87.4">7</text>
<text x="289.3" y="94.1" transform="rotate(-90 289.3 94.1)">8</text>
<text x="26.6" y="109">1</text>
<text x="26.6" y="111.5">2</text>
<text x="26.6" y="114">3</text>
<text x="265.4" y="173.7">1</text>
<text x="362.5" y="171.2">1</text>
<text x="362.5" y="173.7">3</text>
<text x="265.4" y="176.3">2</text>
<text x="362.5" y="176.3">2</text>
<text x="75.9" y="198.2" transform="rotate(-90 75.9 198.2)">1</text>
<text x="78.7" y="200.4">2</text>
<text x="379.7" y="200.4">1</text>
<text x="379.7" y="202.9">2</text>
<text x="75.9" y="204.5" transform="rotate(-90 75.9 204.5)">3</text>
<text x="88.6" y="204.5" transform="rotate(-90 88.6 204.5)">1</text>
<text x="91.4" y="206.8">2</text>
<text x="88.6" y="210.9" transform="rotate(-90 88.6 210.9)">3</text>
<text x="182.8" y="244.9">1</text>
<text x="182.8" y="247.4">2</text>
<text x="182.8" y="249.9">3</text>
<text x="236.1" y="251.2">1</text>
<text x="182.8" y="252.5">4</text>
<text x="182.8" y="255">5</text>
<text x="182.8" y="257.6">6</text>
<text x="236.1" y="253.7">2</text>
</g>
<g font-size="1.8" fill="#0000c2">
<text x="346.6" y="64.9">DIST</text>
<text x="16.8" y="120.5">1</text>
<text x="16.8" y="122.5">2</text>
<text x="16.8" y="124.6">3</text>
<text x="21.9" y="120.5">Ring</text>
<text x="21.9" y="122.5">Sleeve</text>
<text x="21.9" y="124.6">Ring</text>
<text x="268.5" y="167.7">1</text>
<text x="273.6" y="167.7">Tip</text>
<text x="268.5" y="169.8">2</text>
<text x="273.6" y="169.8">Sleeve</text>
<text x="68.9" y="198.2">TONE</text>
<text x="81" y="204.6">LEVEL</text>
</g>
<g font-size="1.4" fill="#a90000">
<text x="86.1" y="75.5" transform="rotate(-90 86.1 75.5)">3</text>
<text x="81.9" y="78.5">2</text>
<text x="86.1" y="83.2" transform="rotate(-90 86.1 83.2)">1</text>
<text x="194.1" y="83.2" transform="rotate(-90 194.1 83.2)">3</text>
<text x="189.9" y="86.1">2</text>
<text x="194.1" y="90.8" transform="rotate(-90 194.1 90.8)">1</text>
<text x="200.4" y="177.1" transform="rotate(-90 200.4 177.1)">3</text>
<text x="196.2" y="180.1">2</text>
<text x="200.4" y="184.8" transform="rotate(-90 200.4 184.8)">1</text>
</g>
</svg>
